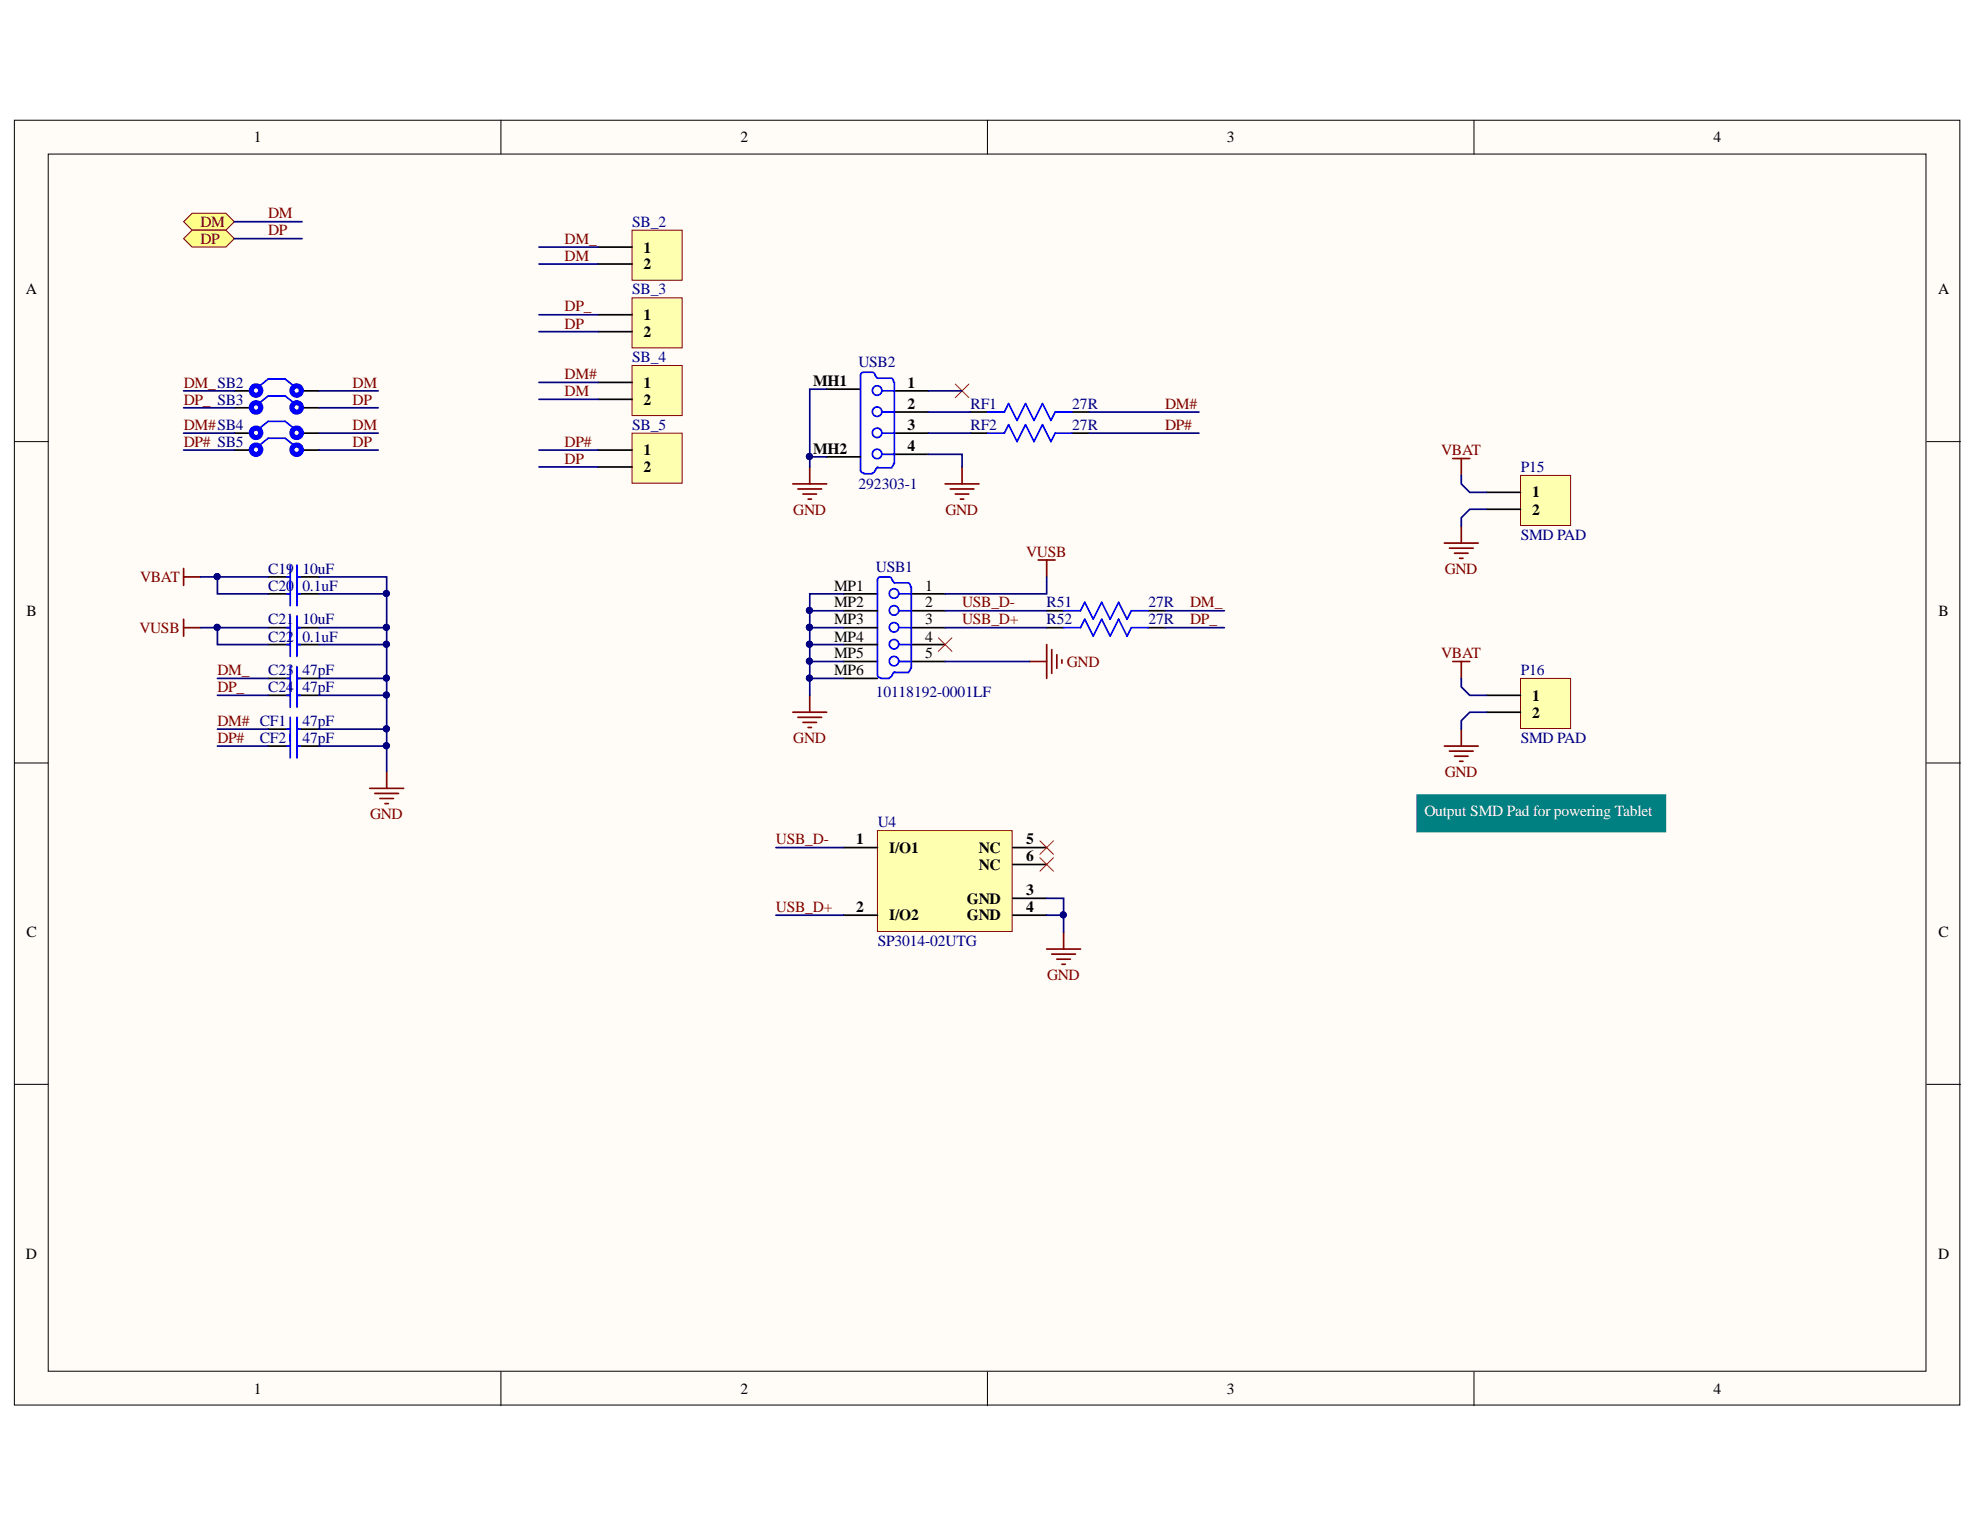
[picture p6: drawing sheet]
<svg xmlns="http://www.w3.org/2000/svg" width="279mm" height="216mm" viewBox="0 0 279 216" stroke-linecap="round" stroke-linejoin="round" font-family="sans-serif">
<g fill="#fffcf8" stroke="#000" stroke-width=".14">
<path d="M2 17h274.6v181.3h-274.6z"/>
<path d="M6.8 21.7h265v171.8h-265z"/>
</g>
<path d="M70.7 17v4.7M139.3 17v4.7M208 17v4.7M2 62.3h4.8M271.9 62.3h4.8M2 107.7h4.8M271.9 107.7h4.8M2 153h4.8M271.9 153h4.8M70.7 193.6v4.8M139.3 193.6v4.8M208 193.6v4.8" fill="none" stroke="#000" stroke-width=".14"/>
<g fill="none" stroke="#000" stroke-width=".24">
<path d="M119 93.3h4.8M119 83.8h4.8M119 86.2h4.8M119 88.6h4.8M119 91h4.8M119 95.7h4.8M128.6 93.3h4.8M128.6 83.8h4.8M128.6 86.2h4.8M128.6 88.6h4.8M128.6 91h4.8M147.7 86.2h2.4"/>
<path d="M147.7 88.6h2.4M162 86.2h2.4M162 88.6h2.4"/>
</g>
<g fill="none" stroke="#00f" stroke-width=".24">
<path d="M124.3 95.7h1.2M125.9 81.9l-.1-.2-.3-.3h-1.2a.43 .43 0 0 0-.5 .5v13.4l.3 .3h.2M125.9 95.2l-.1 .2-.3 .2M126 81.9l.2 .3h2M126.2 94.9h2M126.3 94.8l-.2 .1-.1 .3M126.9 86.2h1.7M126.9 91h1.7M126.9 88.6h1.7M126.9 93.3h1.7M126.9 83.8h1.7M128.3 82.3l.2 .5"/>
<path d="M128.5 94.3l-.2 .5M128.6 82.8v11.5M150.1 86.2h2.4l.6-1.2 1.2 2.4 1.2-2.4 1.2 2.4 1.1-2.4 1.2 2.4 .6-1.2h2.4M150.1 88.6h2.4l.6-1.2 1.2 2.4 1.2-2.4 1.2 2.4 1.1-2.4 1.2 2.4 .6-1.2h2.4"/>
<circle cx="126.2" cy="86.1" r=".67"/>
<circle cx="126.2" cy="83.7" r=".67"/>
<circle cx="126.2" cy="93.3" r=".67"/>
<circle cx="126.2" cy="90.9" r=".67"/>
<circle cx="126.2" cy="88.5" r=".67"/>
</g>
<path d="M146.5 79h2.4M147.7 79v2.4M114.3 98.1v2.4M145.3 93.3h2.4M147.7 91v4.7M148.4 91.7v3.3M149.1 92.4v1.9M149.8 93.1v.5M111.9 100.5h4.8M112.6 101.2h3.3M113.3 101.9h1.9M114 102.7h.5" fill="none" stroke="#800000" stroke-width=".24"/>
<path d="M132.4 90l1.9 1.9M134.3 90l-1.9 1.9" fill="none" stroke="#f00" stroke-width=".14"/>
<path d="M123.8 117.2h19v14.2h-19z" fill="#ffffb0" stroke="#800000" stroke-width=".14"/>
<path d="M119 119.6h4.8M142.9 119.6h4.8M119 129.1h4.8M142.9 129.1h4.8M142.9 126.8h4.8M142.9 122h4.8" fill="none" stroke="#000" stroke-width=".24"/>
<path d="M146.7 118.6l2 2M148.7 118.6l-2 2M146.7 121l2 1.9M148.7 121l-2 1.9" fill="none" stroke="#f00" stroke-width=".14"/>
<path d="M147.7 133.9h4.8M148.4 134.6h3.4M149.1 135.4h1.9M149.8 136.1h.5M150.1 131.5v2.4" fill="none" stroke="#800000" stroke-width=".24"/>
<g fill="#ffff80" stroke="#800000" stroke-width=".14">
<path d="M25.9 31.3l1.2-1.2h4.8l1.2 1.2-1.2 1.2h-4.8z" fill-rule="evenodd"/>
<path d="M25.9 33.7l1.2-1.2h4.8l1.2 1.2-1.2 1.2h-4.8z" fill-rule="evenodd"/>
</g>
<path d="M205 64.7h2.4M206.2 64.7v2.4M25.9 80.2v2.4M25.9 87.4v2.4M25.9 88.6h2.4M25.9 81.4h2.4M52.2 111.2h4.8M52.9 112h3.3M53.6 112.7h1.9M54.3 113.4h.5M54.6 108.9v2.3" fill="none" stroke="#800000" stroke-width=".24"/>
<path d="M37.8 95.7h3.2M37.8 98.1h3.2M37.8 88.6h3.2M37.8 91h3.2M37.8 83.8h3.2M37.8 81.4h3.2M41.9 95.7h3.1M41.9 98.1h3.1M41.9 88.6h3.1M41.9 91h3.1M41.9 83.8h3.1M41.9 81.4h3.1" fill="none" stroke="#000" stroke-width=".24"/>
<g fill="none" stroke="#00f" stroke-width=".24">
<path d="M41 79.7v5.8M41.9 79.7v5.8M40.5 95.7h.5M40.5 98.1h.5M40.5 88.6h.5M40.5 91h.5M40.5 83.8h.5M40.5 81.4h.5M41 86.9v5.7M41 94.1v5.7M41.9 86.9v5.7M41.9 94.1v5.7"/>
<path d="M41.9 95.7h.5M41.9 98.1h.5M41.9 88.6h.5M41.9 91h.5M41.9 83.8h.5M41.9 81.4h.5"/>
</g>
<path d="M214.6 67.1h7v7.1h-7z" fill="#ffffb0" stroke="#800000" stroke-width=".14"/>
<g fill="none" stroke="#000" stroke-width=".24">
<path d="M33.1 55.2h2.4M33.1 57.5h2.4M42.6 55.2h2.4M42.6 57.5h2.4M116.7 54.9h4.7M126.2 58.1h4.8M126.2 55.2h4.8M137 58.1h2.3M151.3 58.1h2.4M33.1 61.1h2.4M33.1 63.5h2.4M42.6 61.1h2.4"/>
<path d="M42.6 63.5h2.4M116.7 64.5h4.7M126.2 61.1h4.8M126.2 64.1h4.8M137 61.1h2.3M151.3 61.1h2.4M209.8 69.5h4.8M209.8 71.9h4.8M37.8 102.9h3.2M37.8 105.3h3.2M41.9 102.9h3.1M41.9 105.3h3.1"/>
</g>
<g fill="none" stroke="#800000" stroke-width=".24">
<path d="M111.9 68.3h4.8M112.6 69h3.3M113.3 69.7h1.9M114 70.4h.5M114.3 65.9v2.4M133.4 68.3h4.7M134.1 69h3.3M134.8 69.7h1.9M135.5 70.4h.5M135.8 65.9v2.4M203.8 76.6h4.8M204.5 77.4h3.4"/>
<path d="M205.2 78.1h2M206 78.8h.4M206.2 74.3v2.3"/>
</g>
<g fill="none" stroke="#00f" stroke-width=".24">
<path d="M36.7 54.4l1.1-.9h2.4l1.2 .9M36.7 56.8l1.1-.9h2.4l1.2 .9M123.5 53l-.1-.2-.3-.3h-1.2a.43 .43 0 0 0-.5 .5v13.4l.3 .3 .2 .1M123.6 53l.2 .3M123.8 53.4h2M124.5 58.1h1.7M124.5 55.2h1.7M125.9 53.4l.2 .6M126.2 54v11.4M139.3 58.1h2.4l.6-1.2 1.2 2.4 1.2-2.4 1.2 2.4 1.2-2.4 1.2 2.4 .6-1.2h2.4M36.7 60.4l1.1-.9h2.4l1.2 .9M36.7 62.8l1.1-1h2.4l1.2 1"/>
<path d="M121.9 66.9h1.2M123.5 66.4l-.1 .2-.3 .2M123.8 66h2M123.9 65.9l-.3 .2v.2M124.5 64.1h1.7M124.5 61.1h1.7M126.1 65.4l-.2 .5M139.3 61.1h2.4l.6-1.2 1.2 2.4 1.2-2.4 1.2 2.4 1.2-2.4 1.2 2.4 .6-1.2h2.4M40.5 102.9h.5M40.5 105.3h.5M41 101.2v5.7M41.9 101.2v5.7"/>
<path d="M41.9 102.9h.5M41.9 105.3h.5"/>
<circle cx="123.8" cy="55.1" r=".67"/>
<circle cx="123.8" cy="58.1" r=".67"/>
<circle cx="123.8" cy="64.1" r=".67"/>
<circle cx="123.8" cy="61.1" r=".67"/>
</g>
<g fill="none" stroke="#00f" stroke-width=".72">
<circle cx="36.1" cy="57.5" r=".67"/>
<circle cx="36.1" cy="55.1" r=".67"/>
<circle cx="41.9" cy="57.5" r=".67"/>
<circle cx="41.9" cy="55.1" r=".67"/>
<circle cx="36.1" cy="63.5" r=".67"/>
<circle cx="36.1" cy="61.1" r=".67"/>
<circle cx="41.9" cy="63.5" r=".67"/>
<circle cx="41.9" cy="61.1" r=".67"/>
</g>
<path d="M134.8 54.2l1.9 1.9M136.7 54.2l-1.9 1.9" fill="none" stroke="#f00" stroke-width=".14"/>
<path d="M214.6 95.7h7v7.1h-7z" fill="#ffffb0" stroke="#800000" stroke-width=".14"/>
<path d="M209.8 98.1h4.8M209.8 100.5h4.8" fill="none" stroke="#000" stroke-width=".24"/>
<path d="M205 93.3h2.4M206.2 93.3v2.4M203.8 105.3h4.8M204.5 106h3.4M205.2 106.7h2M206 107.4h.4M206.2 102.9v2.4" fill="none" stroke="#800000" stroke-width=".24"/>
<path d="M200.2 112.4h34.6v4.7h-34.6z" fill="#008080" stroke="#008080" stroke-width=".72"/>
<path d="M89.2 32.5h7.1v7h-7.1z" fill="#ffffb0" stroke="#800000" stroke-width=".14"/>
<path d="M84.4 34.9h4.8M84.4 37.3h4.8" fill="none" stroke="#000" stroke-width=".24"/>
<path d="M89.2 42h7.1v7.1h-7.1z" fill="#ffffb0" stroke="#800000" stroke-width=".14"/>
<path d="M84.4 44.4h4.8M84.4 46.8h4.8" fill="none" stroke="#000" stroke-width=".24"/>
<path d="M89.2 51.6h7.1v7h-7.1z" fill="#ffffb0" stroke="#800000" stroke-width=".14"/>
<path d="M84.4 54h4.8M84.4 56.3h4.8" fill="none" stroke="#000" stroke-width=".24"/>
<path d="M89.2 61.1h7.1v7.1h-7.1z" fill="#ffffb0" stroke="#800000" stroke-width=".14"/>
<path d="M84.4 63.5h4.8M84.4 65.9h4.8" fill="none" stroke="#000" stroke-width=".24"/>
<g fill="none" stroke="#000080" stroke-width=".24">
<path d="M33.1 31.3h9.5M33.1 33.7h9.5M76.1 34.9h8.3M76.1 37.3h8.3M25.9 55.2h7.2M25.9 57.5h7.2M45 55.2h8.4M45 57.5h8.4M76.1 44.4h8.3M76.1 46.8h8.3M76.1 54h8.3M76.1 56.3h8.3"/>
<path d="M116.7 54.9h-2.4v9.6M131 55.2h4.8M131 58.1h6M153.7 58.1h15.5M25.9 61.1h7.2M25.9 63.5h7.2M45 61.1h8.4M45 63.5h8.4M76.1 63.5h8.3M76.1 65.9h8.3M116.7 64.5h-2.4v1.4M131 64.1h4.8v1.8"/>
<path d="M131 61.1h6M153.7 61.1h15.5M206.2 67.1v1.2l1.2 1.2h2.4M209.8 71.9h-2.4l-1.2 1.2v1.2M28.3 88.6h2.4M28.3 81.4h2.4M30.7 95.7h7.1M30.7 98.1h7.1M37.8 81.4h-7.1v2.4h7.1M37.8 88.6h-7.1v2.4h7.1M45 98.1h9.6v10.8M45 95.7h9.6v2.4"/>
<path d="M45 88.6h9.6v7.1M45 81.4h9.6v7.2M45 91h9.6M45 83.8h9.6M114.3 88.6v7.1h4.7M114.3 93.3h4.7M114.3 91h4.7M114.3 88.6h4.7M114.3 95.7v2.4M119 83.8h-4.7v2.4M119 86.2h-4.7v2.4M133.4 93.3h11.9"/>
<path d="M133.4 88.6h14.3M133.4 86.2h14.3M147.7 81.4v2.4h-14.3M164.4 88.6h8.4M164.4 86.2h8.4M206.2 95.7v1.2l1.2 1.2h2.4M30.7 102.9h7.1M30.7 105.3h7.1M45 102.9h9.6M45 105.3h9.6M109.5 119.6h9.5M209.8 100.5h-2.4l-1.2 1.2v1.2"/>
<path d="M109.5 129.1h9.5M147.7 126.8h2.4v4.7M147.7 129.1h2.4"/>
</g>
<g fill="#000080" stroke="#000080" stroke-width=".14">
<circle cx="114.2" cy="93.3" r=".43"/>
<circle cx="114.2" cy="90.9" r=".43"/>
<circle cx="114.2" cy="88.5" r=".43"/>
<circle cx="114.2" cy="95.7" r=".43"/>
<circle cx="114.2" cy="86.1" r=".43"/>
<circle cx="150" cy="129.1" r=".43"/>
<circle cx="54.5" cy="105.2" r=".43"/>
<circle cx="54.5" cy="102.8" r=".43"/>
<circle cx="54.5" cy="98.1" r=".43"/>
<circle cx="54.5" cy="95.7" r=".43"/>
<circle cx="54.5" cy="90.9" r=".43"/>
<circle cx="54.5" cy="83.7" r=".43"/>
<circle cx="54.5" cy="88.5" r=".43"/>
<circle cx="30.6" cy="81.4" r=".43"/>
<circle cx="30.6" cy="88.5" r=".43"/>
<circle cx="114.2" cy="64.4" r=".43"/>
</g>
<g font-size="2.2">
<text x="35.8" y="20.1">1</text>
<text x="104.5" y="20.1">2</text>
<text x="173.1" y="20.1">3</text>
<text x="241.8" y="20.1">4</text>
<text x="90.8" y="35.6">1</text>
<text x="3.6" y="41.5">A</text>
<text x="90.8" y="38">2</text>
<text x="273.5" y="41.5">A</text>
<text x="90.8" y="45.2">1</text>
<text x="90.8" y="47.5">2</text>
<text x="90.8" y="54.7">1</text>
<text x="90.8" y="57.1">2</text>
<text x="114.7" y="54.5">MH1</text>
<text x="128.1" y="57.7">2</text>
<text x="128.1" y="54.7">1</text>
<text x="90.8" y="64.3">1</text>
<text x="114.7" y="64">MH2</text>
<text x="128.1" y="60.6">3</text>
<text x="128.1" y="63.7">4</text>
<text x="90.8" y="66.6">2</text>
<text x="216.2" y="70.2">1</text>
<text x="216.2" y="72.6">2</text>
<text x="117.7" y="83.3">MP1</text>
<text x="130.5" y="83.3">1</text>
<text x="3.7" y="86.9">B</text>
<text x="117.7" y="85.7">MP2</text>
<text x="117.7" y="88.1">MP3</text>
<text x="130.5" y="85.7">2</text>
<text x="130.5" y="88.1">3</text>
<text x="273.6" y="86.9">B</text>
<text x="117.7" y="92.9">MP5</text>
<text x="117.7" y="90.5">MP4</text>
<text x="117.7" y="95.3">MP6</text>
<text x="130.5" y="90.5">4</text>
<text x="130.5" y="92.9">5</text>
<text x="216.2" y="98.9">1</text>
<text x="216.2" y="101.3">2</text>
<text x="120.8" y="119.2">1</text>
<text x="144.8" y="119.2">5</text>
<text x="125.5" y="120.3">I/O1</text>
<text x="138.1" y="120.3">NC</text>
<text x="138.1" y="122.7">NC</text>
<text x="144.8" y="121.5">6</text>
<text x="120.8" y="128.7">2</text>
<text x="125.5" y="129.9">I/O2</text>
<text x="136.4" y="127.5">GND</text>
<text x="136.4" y="129.9">GND</text>
<text x="144.8" y="126.3">3</text>
<text x="144.8" y="128.7">4</text>
<text x="3.7" y="132.2">C</text>
<text x="273.6" y="132.2">C</text>
<text x="3.6" y="177.6">D</text>
<text x="273.5" y="177.6">D</text>
<text x="35.8" y="196.7">1</text>
<text x="104.5" y="196.7">2</text>
<text x="173.1" y="196.7">3</text>
<text x="241.8" y="196.7">4</text>
</g>
<g font-size="2.2" fill="#800000">
<text x="28.3" y="32">DM</text>
<text x="28.3" y="34.4">DP</text>
<text x="37.8" y="30.8">DM</text>
<text x="37.8" y="33.2">DP</text>
<text x="79.7" y="34.4">DM_</text>
<text x="79.7" y="36.8">DM</text>
<text x="79.7" y="46.4">DP</text>
<text x="79.7" y="43.9">DP_</text>
<text x="79.7" y="53.5">DM#</text>
<text x="25.9" y="54.7">DM_SB2</text>
<text x="25.9" y="57.1">DP_ SB3</text>
<text x="49.8" y="54.7">DM</text>
<text x="49.8" y="57.1">DP</text>
<text x="79.7" y="55.9">DM</text>
<text x="164.4" y="57.7">DM#</text>
<text x="25.9" y="60.6">DM#SB4</text>
<text x="25.9" y="63.1">DP# SB5</text>
<text x="49.8" y="60.6">DM</text>
<text x="49.8" y="63.1">DP</text>
<text x="79.7" y="65.4">DP</text>
<text x="79.7" y="63.1">DP#</text>
<text x="164.4" y="60.6">DP#</text>
<text x="203.4" y="64.3">VBAT</text>
<text x="111.9" y="72.6">GND</text>
<text x="133.4" y="72.6">GND</text>
<text x="19.8" y="82.2">VBAT</text>
<text x="144.8" y="78.5">VUSB</text>
<text x="203.9" y="81">GND</text>
<text x="19.7" y="89.3">VUSB</text>
<text x="135.8" y="85.7">USB_D-</text>
<text x="135.8" y="88.1">USB_D+</text>
<text x="168" y="85.7">DM_</text>
<text x="168" y="88.1">DP_</text>
<text x="30.7" y="95.3">DM_</text>
<text x="150.6" y="94.1">GND</text>
<text x="203.4" y="92.9">VBAT</text>
<text x="30.7" y="97.6">DP_</text>
<text x="30.7" y="102.4">DM# CF1</text>
<text x="30.7" y="104.8">DP#</text>
<text x="111.9" y="104.8">GND</text>
<text x="203.9" y="109.6">GND</text>
<text x="52.2" y="115.5">GND</text>
<text x="109.5" y="119.2">USB_D-</text>
<text x="109.5" y="128.7">USB_D+</text>
<text x="147.8" y="138.2">GND</text>
</g>
<g font-size="2.2" fill="#000080">
<text x="89.2" y="32">SB_2</text>
<text x="89.2" y="41.5">SB_3</text>
<text x="89.2" y="51.1">SB_4</text>
<text x="121.2" y="51.8">USB2</text>
<text x="137" y="57.7">RF1</text>
<text x="151.3" y="57.7">27R</text>
<text x="89.2" y="60.6">SB_5</text>
<text x="137" y="60.6">RF2</text>
<text x="151.3" y="60.6">27R</text>
<text x="121.2" y="69">292303-1</text>
<text x="214.6" y="66.6">P15</text>
<text x="214.6" y="76.2">SMD PAD</text>
<text x="37.8" y="83.3">C20</text>
<text x="37.8" y="81">C19</text>
<text x="42.7" y="83.3">0.1uF</text>
<text x="42.7" y="81">10uF</text>
<text x="123.6" y="80.7">USB1</text>
<text x="37.8" y="88.1">C21</text>
<text x="42.7" y="88.1">10uF</text>
<text x="147.7" y="85.7">R51</text>
<text x="147.7" y="88.1">R52</text>
<text x="162" y="85.7">27R</text>
<text x="162" y="88.1">27R</text>
<text x="37.8" y="95.3">C23</text>
<text x="37.8" y="90.5">C22</text>
<text x="42.7" y="95.3">47pF</text>
<text x="42.7" y="90.5">0.1uF</text>
<text x="214.6" y="95.3">P16</text>
<text x="37.8" y="97.6">C24</text>
<text x="42.7" y="97.6">47pF</text>
<text x="123.6" y="98.4">10118192-0001LF</text>
<text x="36.7" y="104.8">CF2</text>
<text x="42.7" y="102.4">47pF</text>
<text x="42.7" y="104.8">47pF</text>
<text x="214.6" y="104.8">SMD PAD</text>
<text x="123.9" y="116.7">U4</text>
<text x="123.9" y="133.4">SP3014-02UTG</text>
</g>
<text font-size="2.2" fill="#fff" x="201" y="115.1">Output SMD Pad for powering Tablet</text>
</svg>
